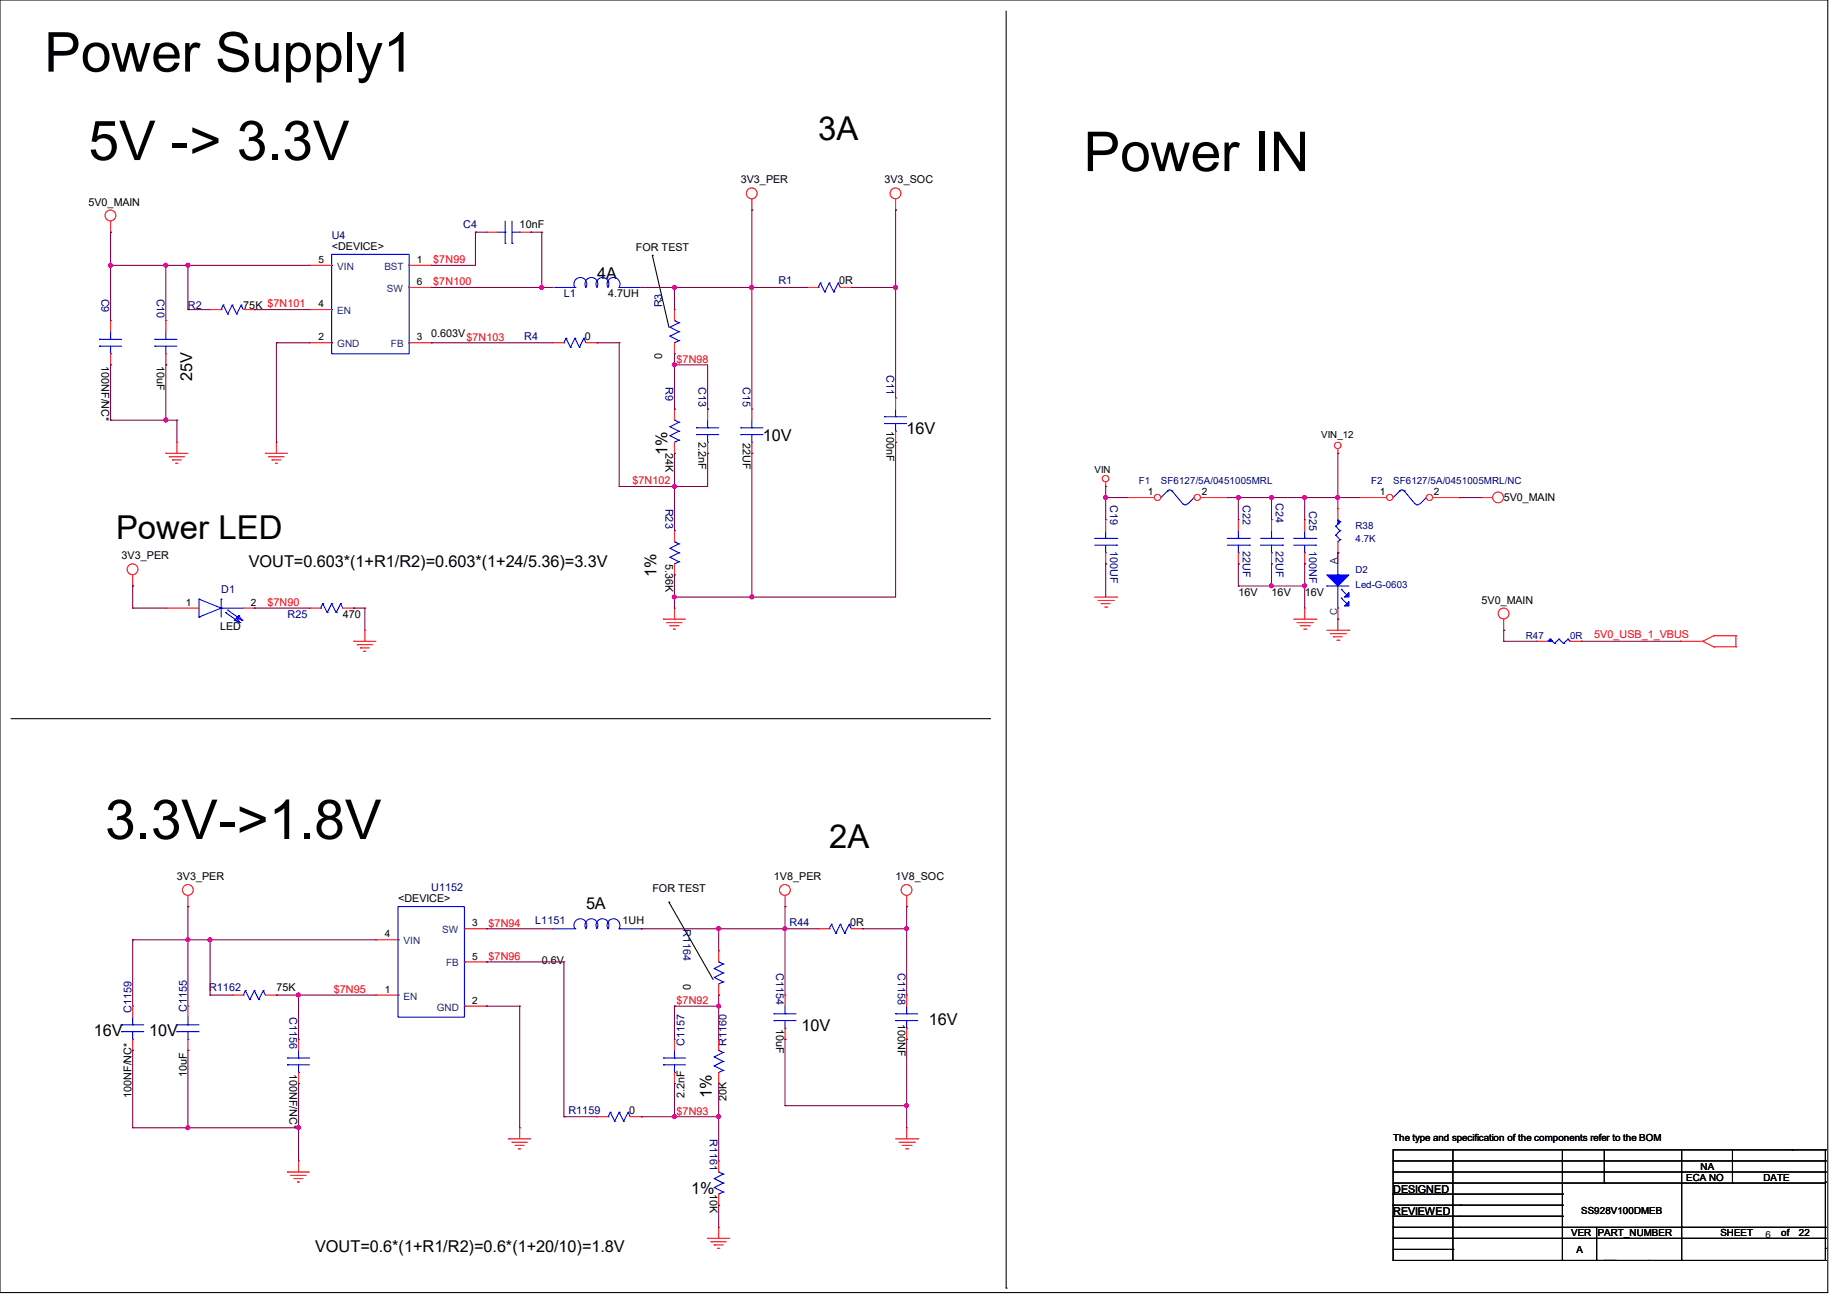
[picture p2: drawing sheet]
<svg xmlns="http://www.w3.org/2000/svg" width="297mm" height="210mm" viewBox="0 0 297 210" stroke-linecap="round" stroke-linejoin="round" font-family="sans-serif">
<g fill="none" stroke="#000" stroke-width=".17">
<path d="M0 0h293.9v207.9h-293.9zM161.8 1.8v205.3M104.9 41.1h.1M104.9 41.1l2.7 11.5M1.8 115.6h157.3M159.1 115.6h.1M107.6 145.1h.1M107.6 145.1l7.1 12.4M224 186.7h69.5v3.5h-69.5zM224 192h.1M224 193.8h.1M224 195.6h.1"/>
<path d="M224 197.4h.1M224 199.1h.1M224 184.9h.1M224 188.5h69.5M224 184.9v1.8M224 190.2v12.5M224 193.8h27.2M224 195.6h27.2M224 197.4h69.5M224 199.1h69.5M224 192h27.2M224.2 184.9h69.3"/>
<path d="M233.6 186.7h.1M233.6 195.6h.1M233.6 197.4h.1M233.6 199.1h.1M233.6 184.9h.1M233.6 184.9v17.8M234.9 193.8h.1M251.2 193.8h.1M251.2 195.6h.1M251.2 192h.1M251.2 184.9v17.8M256.8 197.4v5.3"/>
<path d="M258 190.2h.1M258 184.9v5.3M270.4 197.4h.1M270.4 184.9v17.8M278.6 190.2h.1M278.6 184.9v5.3M288.2 184.9h.1M293.5 188.5h.1M293.5 186.7h.1M293.5 190.1h.1M293.5 199.1h.1M293.5 197.4h.1"/>
<path d="M293.5 184.9h.1M293.5 184.9v1.8M293.5 190.1v12.6M161.8 207.1h.1M224 200.9h.1M224 202.7h.1M224 200.9h9.6M224.2 202.7h69.3M233.6 200.9h.1M233.6 202.7h.1M251.2 202.7h.1M256.8 202.7h.1"/>
<path d="M258 202.7h.1M259.8 202.7h.1M265.1 202.7h.1M270.4 202.7h.1M293.5 202.7h.1M293.5 200.7h.1"/>
</g>
<g fill="none" stroke="#f00" stroke-width=".17">
<path d="M17.8 37.3h.1M17.8 35.6v1.7M78.2 37.3h.1M78.2 37.3h1.8M83.6 37.3h1.7M85.3 37.3h.1M120.9 33.8h.1M120.9 32v1.8M144 33.8h.1M144 32v1.8M33.8 49.8h.1M33.8 49.8h1.8"/>
<path d="M39.1 49.8h1.8M40.9 49.8h.1M49.8 55.1h.1M49.8 49.8h.1M49.8 42.7h.1M49.8 42.7h3.5M49.8 55.1h3.5M49.8 49.8h3.5M65.8 42.7h3.5M65.8 55.1h3.5M65.8 46.2h3.5M69.3 42.7h.1"/>
<path d="M69.3 55.1h.1M69.3 46.2h.1M88.9 55.1h.1M88.9 55.1h1.8M94.2 55.1h1.8M96 55.1h.1M108.5 49.8h.1M108.5 56.9h.1M108.5 49.8v1.8M108.5 55.1v1.8M26.7 72.9h.1M26.7 72.9h3.5"/>
<path d="M27.2 73.4h.1M27.2 73.4h2.5M27.7 74h.1M27.7 74h1.5M28.3 74.5h.1M28.3 74.5h.3M28.4 71.1h.1M28.4 71.1v1.8M42.7 72.9h.1M42.7 72.9h3.5M43.2 73.4h.1M43.2 73.4h2.5"/>
<path d="M43.7 74h.1M43.7 74h1.5M44.3 74.5h.1M44.3 74.5h.3M44.4 71.1h.1M44.4 71.1v1.8M113.8 65.8h.1M113.8 72.9h.1M113.8 65.8v1.8M113.8 71.1v1.8M120.9 65.8h.1M120.9 72.9h.1"/>
<path d="M120.9 65.8v1.8M120.9 71.1v1.8M144 64h.1M144 71.1h.1M144 64v1.8M144 69.3v1.8M177.8 78.2h.1M177.8 77.5v.7M215.1 72.9h.1M215.1 72.2v.7M21.3 94.2h.1M21.3 92.5v1.7"/>
<path d="M26.7 97.8h.1M26.7 97.8h5.3M39.1 97.8h1.8M40.9 97.8h.1M49.8 97.8h.1M49.8 97.8h1.8M55.1 97.8h1.8M56.9 97.8h.1M106.7 99.6h.1M106.7 99.6h3.5M108.5 97.8h.1M108.5 97.8v1.8"/>
<path d="M176 96h3.6M176.6 96.6h2.4M177.1 97.1h.1M177.1 97.1h1.4M177.6 97.6h.4M177.8 83.6h.1M177.8 90.7h.1M177.8 83.6v1.7M177.8 88.9v1.8M178 97.6h.1M179 96.6h.1M179.6 96h.1"/>
<path d="M199.1 83.6h.1M199.1 90.7h.1M199.1 83.6v1.7M199.1 88.9v1.8M208 99.6h3.6M209.8 97.8h.1M209.8 97.8v1.8M211.6 99.6h.1M215.1 81.8h.1M215.1 88.9h.1M215.1 99.6h.1M215.1 81.8v1.8"/>
<path d="M215.1 87.1v3.6M215.1 97.8v1.8M238.3 80h.1M238.3 80h1.7M241.8 99.6v1.7M56.9 103.1h.1M56.9 103.1h3.6M57.4 103.7h.1M57.4 103.7h2.5M58 104.2h.1M58 104.2h1.4M58.5 104.7h.1"/>
<path d="M58.5 104.7h.3M58.7 101.3h.1M58.7 101.3v1.8M107.2 100.1h.1M107.2 100.1h2.5M107.7 100.6h.1M107.7 100.6h1.5M108.3 101.2h.1M108.3 101.2h.3M208.6 100.1h2.4M209.1 100.6h1.4M209.6 101.2h.4"/>
<path d="M210 101.2h.1M210.5 100.6h.1M211 100.1h.1M213.4 101.3h3.5M213.9 101.9h2.5M214.4 102.4h.1M214.4 102.4h1.5M215 103h.3M215.3 103h.1M216.4 101.9h.1M216.9 101.3h.1M241.8 101.3h.1"/>
<path d="M247.1 103.1h.1M247.1 103.1h1.8M252.5 103.1h1.8M254.3 103.1h.1M270.3 103.1h.1M270.3 103.1h3.5M273.8 103.1h.1M273.8 103.1l1.8 .9M275.6 102.2h.1M275.6 104h.1M275.6 104h3.5M275.6 102.2h3.5"/>
<path d="M275.6 102.2l-1.8 .9M279.1 104h.1M279.1 102.2h.1M279.1 102.2v1.8M30.2 145.8h.1M30.2 144v1.8M60.5 151.1h.1M60.5 151.1h3.5M74.7 149.4h3.5M74.7 154.7h3.5M78.2 149.4h.1M78.2 154.7h.1"/>
<path d="M126.2 145.8h.1M126.2 144v1.8M131.6 149.4h.1M131.6 149.4h1.7M136.9 149.4h1.8M138.7 149.4h.1M145.8 145.8h.1M145.8 144v1.8M37.3 160h.1M37.3 160h1.8M42.7 160h1.7M44.4 160h.1"/>
<path d="M60.5 160h.1M60.5 160h3.5M74.7 161.8h3.5M78.2 161.8h.1M96 179.6h.1M96 179.6h1.8M101.3 179.6h1.8M103.1 179.6h.1M46.2 188.5h.1M46.2 188.5h3.6M46.8 189h.1M46.8 189h2.4"/>
<path d="M47.3 189.5h.1M47.3 189.5h1.4M47.8 190.1h.1M47.8 190.1h.4M48 186.7h.1M48 186.7v1.8M81.8 183.1h.1M81.8 183.1h3.5M82.3 183.7h.1M82.3 183.7h2.5M82.8 184.2h.1M82.8 184.2h1.5"/>
<path d="M83.4 184.7h.1M83.4 184.7h.3M83.6 181.4h.1M83.6 181.4v1.7M113.8 199.1h.1M113.8 199.1h3.5M114.3 199.7h.1M114.3 199.7h2.5M115.6 197.4h.1M115.6 197.4v1.7M144 183.1h3.6M144.6 183.7h2.4"/>
<path d="M145.1 184.2h1.4M145.6 184.7h.4M145.8 181.4h.1M145.8 181.4v1.7M146 184.7h.1M146.5 184.2h.1M147 183.7h.1M147.6 183.1h.1M114.9 200.2h.1M114.9 200.2h1.4M115.4 200.7h.1M115.4 200.7h.3"/>
<circle cx="17.8" cy="34.6" r=".87"/>
<circle cx="120.9" cy="31.1" r=".87"/>
<circle cx="144" cy="31.1" r=".87"/>
<circle cx="177.8" cy="77" r=".52"/>
<circle cx="215.1" cy="71.6" r=".52"/>
<circle cx="240.9" cy="80" r=".87"/>
<circle cx="21.3" cy="91.5" r=".87"/>
<circle cx="241.8" cy="98.7" r=".87"/>
<circle cx="30.2" cy="143.1" r=".87"/>
<circle cx="126.2" cy="143.1" r=".87"/>
<circle cx="145.8" cy="143.1" r=".87"/>
</g>
<g fill="none" stroke="#00f" stroke-width=".17">
<path d="M80 37.3h1.2M81.2 37.3h.1M81.2 39.1h.1M81.2 35.6v3.5M82.3 39.1h.1M82.3 37.3h1.3M82.3 35.6v3.5M83.6 37.3h.1M35.6 49.8h.1M35.9 49.1h.1M35.9 49.1l.7 1.4M35.9 49.1l-.3 .7"/>
<path d="M36.6 50.5h.1M37.3 49.1h.1M37.3 49.1l.8 1.4M37.3 49.1l-.7 1.4M38.1 50.5h.1M38.8 49.1h.1M38.8 49.1l-.7 1.4M38.8 49.1l.3 .7M53.3 40.9h12.5v16h-12.5zM53.3 55.1h.1M53.3 49.8h.1M53.3 42.7h.1"/>
<path d="M65.8 42.7h.1M65.8 55.1h.1M65.8 46.2h.1M90.7 55.1h.1M91 54.4h.1M91 54.4l.7 1.4M91 54.4l-.3 .7M91.7 55.8h.1M92.5 54.4h.1M92.5 54.4l.7 1.4M92.5 54.4l-.8 1.4M93.2 55.8h.1"/>
<path d="M93.9 54.4h.1M93.9 54.4l-.7 1.4M93.9 54.4l.3 .7M107.7 52.6h.1M107.7 54.1h.1M107.7 52.6l1.5 .7M107.7 54.1l1.5 .7M108.5 51.6h.1M108.5 51.6l.7 .3M109.2 53.3h.1M109.2 51.9h.1M109.2 54.8h.1"/>
<path d="M109.2 53.3l-1.5 .8M109.2 51.9l-1.5 .7M109.2 54.8l-.7 .3M112 69.9h.1M112 68.8h.1M112 69.9h3.6M112 68.8h3.6M113.8 71.1h.1M113.8 68.8h.1M113.8 67.6v1.2M113.8 69.9v1.2M119.1 69.9h.1"/>
<path d="M119.1 68.8h.1M119.1 69.9h3.6M119.1 68.8h3.6M120.9 71.1h.1M120.9 68.8h.1M120.9 67.6v1.2M120.9 69.9v1.2M142.2 68.1h.1M142.2 67h.1M142.2 68.1h3.6M142.2 67h3.6M144 69.3h.1"/>
<path d="M144 67h.1M144 65.8v1.2M144 68.1v1.2M187.7 78.9l.4-.1 .4 .2M187.7 79h.1M187.7 79l-1 1M188.5 79h.1M188.5 79l1.7 2.1M32 99.2h.1M32 96.4h.1M32 96.4v2.8M32 96.4l3.6 1.4"/>
<path d="M35.6 97.8h.1M35.6 96.4h.1M35.6 97.8h3.5M35.6 97.8l-3.6 1.4M35.6 96.4v2.8M36.3 98.5h.1M36.3 98.5l2.3 1.6M36.6 98.1h.1M36.6 98.1l2.3 1.6M37.7 99.7h.1M37.7 99.7l.9 .4M38.1 99.4h.1"/>
<path d="M38.1 99.4l-.4 .3M38.1 99.4l.5 .7M38.1 99.4l.8 .3M38.4 99h.1M38.4 99l-.3 .4M38.4 99l.5 .7M38.9 99.7h.1M51.6 97.8h.1M51.9 97.1h.1M51.9 97.1l.7 1.4M51.9 97.1l-.3 .7M52.6 98.5h.1"/>
<path d="M53.3 97.1h.1M53.3 97.1l.8 1.4M53.3 97.1l-.7 1.4M54.1 98.5h.1M54.8 97.1h.1M54.8 97.1l-.7 1.4M54.8 97.1l.3 .7M176 87.7h3.6M176 86.6h3.6M177.8 88.9h.1M177.8 86.6h.1M177.8 85.3v1.3"/>
<path d="M177.8 87.7v1.2M179.6 87.7h.1M179.6 86.6h.1M190.9 81a.35 .35 0 0 1-.6 0M192 80h.1M192 80l-1 1.1M197.4 87.7h3.5M197.4 86.6h3.5M199.1 88.9h.1M199.1 86.6h.1M199.1 85.3v1.3M199.1 87.7v1.2"/>
<path d="M200.9 87.7h.1M200.9 86.6h.1M213.4 94.2h.1M213.4 94.2h3.5M214.8 84.6h.1M214.8 86.1h.1M214.8 84.6l.7 .7M214.8 86.1l.7 .7M215.1 87.1h.1M215.1 92.5h.1M215.1 97.8h.1M215.1 83.6l.4 .3"/>
<path d="M215.1 90.7v1.8M215.1 94.2v3.6M215.5 83.9h.1M215.5 85.3h.1M215.5 86.8h.1M215.5 83.9l-.7 .7M215.5 85.3l-.7 .8M215.5 86.8l-.4 .3M215.7 94.8h.1M215.7 96.2h.1M215.7 94.8l.9 .9M215.7 96.2l.9 .9"/>
<path d="M38.6 100.1h.1M249.3 102.8h.1M249.3 102.8l-.4 .3M249.3 102.8l.7 .7M250 103.5h.1M250.7 102.8h.1M250.7 102.8l-.7 .7M250.7 102.8l.7 .7M251.4 103.5h.1M252.1 102.8h.1M252.1 102.8l-.7 .7M252.1 102.8l.4 .3"/>
<path d="M252.5 103.1h.1M39.5 159.3h.1M39.5 159.3l.7 1.4M39.5 159.3l-.4 .7M40.9 159.3h.1M40.9 159.3l.7 1.4M40.9 159.3l-.7 1.4M42.3 159.3h.1M42.3 159.3l-.7 1.4M42.3 159.3l.4 .7M64 145.8h10.7v17.8h-10.7zM64 151.1h.1"/>
<path d="M74.7 149.4h.1M74.7 154.7h.1M133.3 149.4h.1M133.7 148.6h.1M133.7 148.6l.7 1.5M133.7 148.6l-.4 .8M134.4 150.1h.1M135.1 148.6h.1M135.1 148.6l.7 1.5M135.1 148.6l-.7 1.5M135.8 150.1h.1M136.6 148.6h.1"/>
<path d="M136.6 148.6l-.8 1.5M136.6 148.6l.3 .8M39.1 160h.1M40.2 160.7h.1M41.6 160.7h.1M64 160h.1M74.7 161.8h.1M97.8 179.6h.1M98.1 178.9h.1M98.1 178.9l.7 1.4M98.1 178.9l-.3 .7M99.6 178.9h.1"/>
<path d="M99.6 178.9l.7 1.4M99.6 178.9l-.8 1.4M101 178.9h.1M101 178.9l-.7 1.4M101 178.9l.3 .7M98.8 180.3h.1M100.3 180.3h.1"/>
</g>
<g fill="#00f" stroke="#00f" stroke-width=".17">
<path d="M213.4 92.5h3.5l-1.8 1.7z"/>
<path d="M216.2 96l.7-.7v.7z"/>
<path d="M216.2 97.5l.7-.8v.8z"/>
<path d="M215.1 83.6l.4 .3-.4 .4 .4-.4-.4 .4z" fill-rule="evenodd"/>
<path d="M248.9 103.1l.4-.3 .3 .3-.3-.3 .3 .3z" fill-rule="evenodd"/>
</g>
<circle cx="186.1" cy="80" r=".5" fill="#fff" stroke="#f00" stroke-width=".17"/>
<path d="M181.4 80h.1M181.4 80h4.2" fill="none" stroke="#f00" stroke-width=".17"/>
<circle cx="192.5" cy="80" r=".5" fill="#fff" stroke="#f00" stroke-width=".17"/>
<g fill="none" stroke="#f00" stroke-width=".17">
<path d="M17.8 51.6h.1M17.8 58.7h.1M17.8 51.6v1.7M17.8 56.9v1.8M26.7 51.6h.1M26.7 58.7h.1M26.7 51.6v1.7M26.7 56.9v1.8M88.9 46.2h.1M103.1 46.2h.1M129.8 46.2h.1M129.8 46.2h1.8"/>
<path d="M135.1 46.2h1.8M136.9 46.2h.1M108.5 65.8h.1M108.5 72.9h.1M108.5 65.8v1.8M108.5 71.1v1.8M108.5 85.3h.1M108.5 92.5h.1M108.5 85.3v1.8M108.5 90.7v1.8M193.1 80h4.3M197.4 80h.1"/>
<path d="M204.5 83.6h.1M204.5 90.7h.1M204.5 83.6v1.7M204.5 88.9v1.8M209.8 83.6h.1M209.8 90.7h.1M209.8 83.6v1.7M209.8 88.9v1.8M88.9 149.4h.1M103.1 149.4h.1M115.6 152.9h.1M115.6 152.9v1.8"/>
<path d="M115.6 158.2v1.8M21.3 161.8h.1M21.3 168.9h.1M21.3 161.8v1.8M21.3 167.1v1.8M48 167.1h.1M48 174.2h.1M48 167.1v1.8M48 172.5v1.7M108.5 167.1h.1M108.5 174.2h.1M108.5 167.1v1.8"/>
<path d="M108.5 172.5v1.7M115.6 160h.1M115.6 167.1h.1M115.6 174.2h.1M115.6 167.1v1.8M115.6 172.5v1.7M145.8 160h.1M145.8 167.1h.1M145.8 160v1.8M145.8 165.4v1.7M115.6 186.7h.1M115.6 193.8h.1"/>
<path d="M115.6 186.7v1.8M115.6 192v1.8"/>
</g>
<g fill="none" stroke="#00f" stroke-width=".17">
<path d="M16 55.7h.1M16 54.6h.1M16 55.7h3.6M16 54.6h3.6M17.8 56.9h.1M17.8 54.6h.1M17.8 53.3v1.3M17.8 55.7v1.2M24.9 55.7h.1M24.9 54.6h.1M24.9 55.7h3.5M24.9 54.6h3.5"/>
<path d="M26.7 56.9h.1M26.7 54.6h.1M26.7 53.3v1.3M26.7 55.7v1.2M88.9 46.2h3.6M92.5 46.2h.1M99.5 46.2a1.05 1.05 0 0 0-.9-1.6 1.05 1.05 0 0 0-.8 1.6 1.05 1.05 0 0 0-.9-1.6 1.05 1.05 0 0 0-.9 1.6 1.05 1.05 0 0 0-.9-1.6 1.05 1.05 0 0 0-.9 1.6 1.05 1.05 0 0 0-.9-1.6 1.05 1.05 0 0 0-.9 1.6M99.6 46.2h.1M99.6 46.2h3.5M131.6 46.2h.1M131.9 45.5h.1M131.9 45.5l.7 1.4"/>
<path d="M131.9 45.5l-.3 .7M132.6 46.9h.1M133.3 45.5h.1M133.3 45.5l.8 1.4M133.3 45.5l-.7 1.4M134.1 46.9h.1M134.8 45.5h.1M134.8 45.5l-.7 1.4M134.8 45.5l.3 .7M107.7 68.6h.1M107.7 70.1h.1M107.7 68.6l1.5 .7"/>
<path d="M107.7 70.1l1.5 .7M108.5 67.6h.1M108.5 67.6l.7 .3M109.2 69.3h.1M109.2 67.9h.1M109.2 70.8h.1M109.2 69.3l-1.5 .8M109.2 67.9l-1.5 .7M109.2 70.8l-.7 .3M225.1 78.9l.3-.1 .4 .2M225.1 79h.1M225.1 79l-1.1 1"/>
<path d="M225.8 79h.1M225.8 79l1.8 2.1M107.7 88.2h.1M107.7 89.6h.1M107.7 88.2l1.5 .7M107.7 89.6l1.5 .7M108.5 87.1h.1M108.5 87.1l.7 .4M109.2 88.9h.1M109.2 87.5h.1M109.2 90.3h.1M109.2 88.9l-1.5 .7"/>
<path d="M109.2 87.5l-1.5 .7M109.2 90.3l-.7 .4M202.7 87.7h3.5M202.7 86.6h3.5M204.5 88.9h.1M204.5 86.6h.1M204.5 85.3v1.3M204.5 87.7v1.2M206.2 87.7h.1M206.2 86.6h.1M208 87.7h3.6M208 86.6h3.6"/>
<path d="M209.8 88.9h.1M209.8 86.6h.1M209.8 85.3v1.3M209.8 87.7v1.2M211.6 87.7h.1M211.6 86.6h.1M228.2 81a.35 .35 0 0 1-.6 0M229.4 80h.1M229.4 80l-1.1 1.1M88.9 149.4h3.6M92.5 149.4h.1M99.5 149.3a1.05 1.05 0 0 0-.9-1.6 1.05 1.05 0 0 0-.8 1.7 1.05 1.05 0 0 0-.9-1.7 1.05 1.05 0 0 0-.9 1.7 1.05 1.05 0 0 0-.9-1.7 1.05 1.05 0 0 0-.9 1.7 1.05 1.05 0 0 0-.9-1.7 1.05 1.05 0 0 0-.9 1.7"/>
<path d="M99.6 149.4h.1M99.6 149.4h3.5M114.9 155.7h.1M114.9 157.2h.1M114.9 155.7l1.4 .8M114.9 157.2l1.4 .7M115.6 154.7h.1M115.6 154.7l.7 .3M116.3 156.5h.1M116.3 155h.1M116.3 157.9h.1M116.3 156.5l-1.4 .7"/>
<path d="M116.3 155l-1.4 .7M116.3 157.9l-.7 .3M19.6 165.9h.1M19.6 164.8h.1M19.6 165.9h3.5M19.6 164.8h3.5M21.3 167.1h.1M21.3 164.8h.1M21.3 163.6v1.2M21.3 165.9v1.2M46.2 171.2h.1M46.2 170.1h.1"/>
<path d="M46.2 171.2h3.6M46.2 170.1h3.6M48 172.5h.1M48 170.1h.1M48 168.9v1.2M48 171.2v1.3M106.7 171.2h.1M106.7 170.1h.1M106.7 171.2h3.5M106.7 170.1h3.5M108.5 172.5h.1M108.5 170.1h.1"/>
<path d="M108.5 168.9v1.2M108.5 171.2v1.3M114.9 170h.1M114.9 171.4h.1M114.9 170l1.4 .7M114.9 171.4l1.4 .7M115.6 168.9h.1M115.6 168.9l.7 .3M116.3 170.7h.1M116.3 169.2h.1M116.3 172.1h.1M116.3 170.7l-1.4 .7"/>
<path d="M116.3 169.2l-1.4 .8M116.3 172.1l-.7 .4M144 164.1h.1M144 163h.1M144 164.1h3.6M144 163h3.6M145.8 165.4h.1M145.8 163h.1M145.8 161.8v1.2M145.8 164.1v1.3M114.9 189.5h.1M114.9 191h.1"/>
<path d="M114.9 189.5l1.4 .7M114.9 191l1.4 .7M115.6 188.5h.1M115.6 188.5l.7 .3M116.3 190.2h.1M116.3 188.8h.1M116.3 191.7h.1M116.3 190.2l-1.4 .8M116.3 188.8l-1.4 .7M116.3 191.7l-.7 .3"/>
</g>
<circle cx="223.5" cy="80" r=".5" fill="#fff" stroke="#f00" stroke-width=".17"/>
<path d="M218.7 80h.1M218.7 80h4.3" fill="none" stroke="#f00" stroke-width=".17"/>
<circle cx="229.9" cy="80" r=".5" fill="#fff" stroke="#f00" stroke-width=".17"/>
<path d="M230.4 80h4.3M234.7 80h.1M30.2 161.8h.1M30.2 168.9h.1M30.2 161.8v1.8M30.2 167.1v1.8M126.2 160h.1M126.2 167.1h.1M126.2 160v1.8M126.2 165.4v1.7" fill="none" stroke="#f00" stroke-width=".17"/>
<g fill="none" stroke="#00f" stroke-width=".17">
<path d="M28.4 165.9h.1M28.4 164.8h.1M28.4 165.9h3.6M28.4 164.8h3.6M30.2 167.1h.1M30.2 164.8h.1M30.2 163.6v1.2M30.2 165.9v1.2M124.5 164.1h.1M124.5 163h.1M124.5 164.1h3.5M124.5 163h3.5"/>
<path d="M126.2 165.4h.1M126.2 163h.1M126.2 161.8v1.2M126.2 164.1v1.3"/>
</g>
<g fill="none" stroke="#800040" stroke-width=".17">
<path d="M17.8 37.3h.1M17.8 37.3v14.3M76.5 37.3h.1M76.5 37.3h1.7M76.5 37.3v5.4h-7.2M85.3 37.3h.1M85.3 37.3h1.8M87.1 37.3h.1M87.1 37.3v8.9M120.9 33.8h.1M120.9 33.8v32M144 33.8h.1"/>
<path d="M144 33.8v30.2M17.8 42.7h.1M17.8 58.7h.1M17.8 42.7h32M17.8 58.7v8.9M26.7 42.7h.1M26.7 58.7h.1M26.7 42.7v8.9M26.7 58.7v8.9M30.2 42.7h.1M30.2 49.8h.1M30.2 42.7v7.1"/>
<path d="M30.2 49.8h3.6M40.9 49.8h.1M40.9 49.8h8.9M44.4 55.1h.1M44.4 55.1h5.4M44.4 55.1v16M69.3 46.2h.1M69.3 55.1h.1M69.3 42.7h.1M69.3 46.2h19.6M69.3 55.1h19.6M87.1 46.2h.1"/>
<path d="M96 55.1h.1M96 55.1h3.6M99.6 55.1h.1M99.6 55.1v23.1M103.1 46.2h.1M103.1 46.2h26.7M108.5 58.7h.1M108.5 56.9h.1M108.5 46.2h.1M108.5 46.2v3.6M108.5 56.9v8.9M108.5 58.7h5.3v7.1"/>
<path d="M120.9 46.2h.1M136.9 46.2h.1M136.9 46.2h7.1M144 46.2h.1M17.8 67.6h.1M17.8 67.6h10.6M26.7 67.6h.1M28.4 67.6h.1M28.4 67.6v3.5M99.6 78.2h.1M108.5 72.9h.1M108.5 78.2h.1"/>
<path d="M108.5 65.8h.1M108.5 72.9v12.4M113.8 72.9h.1M113.8 65.8h.1M113.8 72.9v5.3h-14.2M120.9 72.9h.1M120.9 72.9v23.1M144 71.1h.1M144 71.1v24.9h-35.5M177.8 78.2h.1M177.8 78.2v5.4M215.1 72.9h.1"/>
<path d="M215.1 72.9v8.9M21.3 97.8h.1M21.3 94.2h.1M21.3 94.2v3.6M21.3 97.8h5.4M40.9 97.8h.1M40.9 97.8h8.9M56.9 97.8h.1M56.9 97.8h1.8M58.7 97.8h.1M58.7 97.8v3.5M108.5 85.3h.1"/>
<path d="M108.5 96h.1M108.5 92.5h.1M108.5 92.5v5.3M120.9 96h.1M177.8 90.7h.1M177.8 80h.1M177.8 80h3.6M177.8 90.7v5.3M197.4 80h.1M197.4 80h21.3M199.1 90.7h.1M199.1 94.2h.1"/>
<path d="M199.1 80h.1M199.1 80v3.6M199.1 90.7v3.5M199.1 94.2h10.7M204.5 94.2h.1M204.5 90.7h.1M204.5 80h.1M204.5 80v3.6M204.5 90.7v3.5M209.8 80h.1M209.8 90.7h.1M209.8 94.2h.1"/>
<path d="M209.8 80v3.6M209.8 90.7v7.1M215.1 80h.1M215.1 88.9h.1M215.1 99.6h.1M215.1 88.9v1.8M215.1 99.6v1.7M234.7 80h.1M234.7 80h3.6M241.8 103.1h.1M241.8 101.3h.1M241.8 103.1h5.3"/>
<path d="M241.8 101.3v1.8M254.3 103.1h.1M254.3 103.1h16M21.3 151.1h.1M21.3 151.1v10.7M21.3 151.1h39.2M30.2 151.1h.1M30.2 145.8h.1M30.2 145.8v16M33.8 151.1h.1M33.8 151.1v8.9M78.2 149.4h.1"/>
<path d="M78.2 154.7h.1M78.2 149.4h10.7M78.2 154.7h12.5M90.7 154.7h.1M90.7 154.7v24.9M103.1 149.4h.1M103.1 149.4h28.5M115.6 149.4h.1M115.6 149.4v3.5M126.2 145.8h.1M126.2 149.4h.1M126.2 145.8v14.2"/>
<path d="M138.7 149.4h.1M138.7 149.4h7.1M145.8 149.4h.1M145.8 145.8h.1M145.8 145.8v14.2M21.3 168.9h.1M21.3 168.9v12.5M30.2 168.9h.1M30.2 168.9v12.5M33.8 160h.1M33.8 160h3.5M44.4 160h.1"/>
<path d="M44.4 160h16.1M48 160h.1M48 174.2h.1M48 160v7.1M48 174.2v12.5M78.2 161.8h.1M78.2 161.8h5.4M83.6 161.8h.1M83.6 161.8v19.6M90.7 179.6h.1M90.7 179.6h5.3M103.1 179.6h.1"/>
<path d="M103.1 179.6h12.5M108.5 161.8h.1M108.5 179.6h.1M108.5 174.2h.1M108.5 161.8v5.3M108.5 174.2v5.4M108.5 161.8h7.1M115.6 160h.1M115.6 161.8h.1M115.6 179.6h.1M115.6 174.2h.1M115.6 160v7.1"/>
<path d="M115.6 174.2v12.5M126.2 167.1h.1M126.2 177.8h.1M126.2 167.1v10.7M126.2 177.8h19.6M145.8 177.8h.1M145.8 167.1h.1M145.8 167.1v14.3M21.3 181.4h.1M21.3 181.4h26.7M30.2 181.4h.1M48 181.4h.1"/>
<path d="M115.6 193.8h.1M115.6 193.8v3.6"/>
</g>
<g fill="#f0f" stroke="#f0f" stroke-width=".17">
<circle cx="115.5" cy="161.8" r=".32"/>
<circle cx="115.5" cy="179.6" r=".32"/>
<circle cx="108.4" cy="179.6" r=".32"/>
<circle cx="48" cy="160" r=".32"/>
<circle cx="115.5" cy="149.3" r=".32"/>
<circle cx="126.2" cy="149.3" r=".32"/>
<circle cx="145.8" cy="149.3" r=".32"/>
<circle cx="30.2" cy="151.1" r=".32"/>
<circle cx="33.8" cy="151.1" r=".32"/>
<circle cx="145.8" cy="177.8" r=".32"/>
<circle cx="48" cy="181.3" r=".32"/>
<circle cx="30.2" cy="181.3" r=".32"/>
<circle cx="87.1" cy="46.2" r=".32"/>
<circle cx="108.4" cy="78.2" r=".32"/>
<circle cx="108.4" cy="58.7" r=".32"/>
<circle cx="26.6" cy="42.7" r=".32"/>
<circle cx="17.8" cy="42.7" r=".32"/>
<circle cx="30.2" cy="42.7" r=".32"/>
<circle cx="120.9" cy="46.2" r=".32"/>
<circle cx="108.4" cy="46.2" r=".32"/>
<circle cx="144" cy="46.2" r=".32"/>
<circle cx="120.9" cy="96" r=".32"/>
<circle cx="108.4" cy="96" r=".32"/>
<circle cx="26.6" cy="67.5" r=".32"/>
<circle cx="204.4" cy="94.2" r=".32"/>
<circle cx="209.8" cy="94.2" r=".32"/>
<circle cx="209.8" cy="80" r=".32"/>
<circle cx="204.4" cy="80" r=".32"/>
<circle cx="199.1" cy="80" r=".32"/>
<circle cx="177.8" cy="80" r=".32"/>
<circle cx="215.1" cy="80" r=".32"/>
</g>
<g font-size="8.8">
<text x="7.1" y="11.5">Power Supply1</text>
<text x="14.2" y="25.7">5V -&gt; 3.3V</text>
<text x="174.2" y="27.5">Power IN</text>
<text x="16.9" y="134.9">3.3V-&gt;1.8V</text>
</g>
<g font-size="5.3">
<text x="131.6" y="22.5">3A</text>
<text x="18.7" y="86.7">Power LED</text>
<text x="133.3" y="136.3">2A</text>
</g>
<g font-size="2.6">
<text x="96" y="44.9">4A</text>
<text x="30.9" y="61.3" transform="rotate(-90 30.9 61.3)">25V</text>
<text x="122.7" y="71">10V</text>
<text x="145.8" y="69.8">16V</text>
<text x="107.4" y="73.2" transform="rotate(-90 107.4 73.2)">1%</text>
<text x="40" y="91.1">VOUT=0.603*(1+R1/R2)=0.603*(1+24/5.36)=3.3V</text>
<text x="105.6" y="92.8" transform="rotate(-90 105.6 92.8)">1%</text>
<text x="94.2" y="146.2">5A</text>
<text x="15.1" y="166.7">16V</text>
<text x="24" y="166.7">10V</text>
<text x="128.9" y="165.8">10V</text>
<text x="149.4" y="164.9">16V</text>
<text x="114.5" y="176.6" transform="rotate(-90 114.5 176.6)">1%</text>
<text x="111.1" y="192.1">1%</text>
<text x="50.7" y="201.3">VOUT=0.6*(1+R1/R2)=0.6*(1+20/10)=1.8V</text>
</g>
<g font-size="1.7">
<text x="119.1" y="29.5">3V3_PER</text>
<text x="142.2" y="29.5">3V3_SOC</text>
<text x="14.2" y="33.1">5V0_MAIN</text>
<text x="53.3" y="40.2">&lt;DEVICE&gt;</text>
<text x="83.6" y="36.6">10nF</text>
<text x="102.2" y="40.4">FOR TEST</text>
<text x="97.8" y="47.8">4.7UH</text>
<text x="135" y="45.7">0R</text>
<text x="39.1" y="49.6">75K $7N101</text>
<text x="16.3" y="58.8" transform="rotate(90 16.3 58.8)">100NF/NC*</text>
<text x="25.2" y="58.8" transform="rotate(90 25.2 58.8)">10uF</text>
<text x="69.3" y="54.2">0.603V</text>
<text x="94.1" y="54.6">0</text>
<text x="106.5" y="57.8" transform="rotate(-90 106.5 57.8)">0</text>
<text x="112.4" y="71.1" transform="rotate(90 112.4 71.1)">2.2nF</text>
<text x="119.5" y="71.3" transform="rotate(90 119.5 71.3)">22UF</text>
<text x="142.6" y="69.3" transform="rotate(90 142.6 69.3)">100nF</text>
<text x="107" y="72.9" transform="rotate(90 107 72.9)">24K</text>
<text x="241.8" y="80.6">5V0_MAIN</text>
<text x="19.6" y="90">3V3_PER</text>
<text x="107" y="90.7" transform="rotate(90 107 90.7)">5.36K</text>
<text x="199.1" y="95.8">16V</text>
<text x="204.5" y="95.8">16V</text>
<text x="209.8" y="95.8">16V</text>
<text x="35.4" y="101.3">LED</text>
<text x="55.1" y="99.4">470</text>
<text x="238.3" y="97.1">5V0_MAIN</text>
<text x="28.4" y="141.5">3V3_PER</text>
<text x="104.9" y="143.5">FOR TEST</text>
<text x="124.5" y="141.5">1V8_PER</text>
<text x="144" y="141.5">1V8_SOC</text>
<text x="64" y="145.1">&lt;DEVICE&gt;</text>
<text x="100.1" y="148.6">1UH</text>
<text x="136.7" y="148.8">0R</text>
<text x="87.1" y="155.1">0.6V</text>
<text x="44.4" y="159.3">75K</text>
<text x="109.9" y="158.2" transform="rotate(90 109.9 158.2)">0</text>
<text x="124.8" y="165.5" transform="rotate(90 124.8 165.5)">10uF</text>
<text x="144.4" y="164.6" transform="rotate(90 144.4 164.6)">100NF</text>
<text x="30.1" y="173.2" transform="rotate(-90 30.1 173.2)">10uF</text>
<text x="46.6" y="172.6" transform="rotate(90 46.6 172.6)">100NF/NC*</text>
<text x="21.2" y="176.6" transform="rotate(-90 21.2 176.6)">100NF/NC*</text>
<text x="101.2" y="179.1">0</text>
<text x="110.1" y="176.6" transform="rotate(-90 110.1 176.6)">2.2nF</text>
<text x="116.8" y="177.1" transform="rotate(-90 116.8 177.1)">20K</text>
<text x="224" y="191.9">DESIGNED</text>
<text x="114.1" y="192" transform="rotate(90 114.1 192)">10K</text>
<text x="224" y="195.4">REVIEWED</text>
</g>
<g font-size="1.7" fill="#000080">
<text x="53.3" y="38.4">U4</text>
<text x="74.5" y="36.6">C4</text>
<text x="90.7" y="47.8">L1</text>
<text x="125.2" y="45.7">R1</text>
<text x="16.3" y="48" transform="rotate(90 16.3 48)">C9</text>
<text x="25.2" y="48" transform="rotate(90 25.2 48)">C10</text>
<text x="30.2" y="49.6">R2</text>
<text x="106.5" y="49.4" transform="rotate(-90 106.5 49.4)">R3</text>
<text x="84.3" y="54.6">R4</text>
<text x="107" y="62.2" transform="rotate(90 107 62.2)">R9</text>
<text x="112.4" y="62.2" transform="rotate(90 112.4 62.2)">C13</text>
<text x="119.5" y="62.2" transform="rotate(90 119.5 62.2)">C15</text>
<text x="142.6" y="60.3" transform="rotate(90 142.6 60.3)">C11</text>
<text x="107" y="81.8" transform="rotate(90 107 81.8)">R23</text>
<text x="178.5" y="81.2" transform="rotate(90 178.5 81.2)">C19</text>
<text x="199.9" y="81.2" transform="rotate(90 199.9 81.2)">C22</text>
<text x="205.2" y="80.9" transform="rotate(90 205.2 80.9)">C24</text>
<text x="210.5" y="82.1" transform="rotate(90 210.5 82.1)">C25</text>
<text x="178.5" y="88.6" transform="rotate(90 178.5 88.6)">100UF</text>
<text x="199.9" y="88.6" transform="rotate(90 199.9 88.6)">22UF</text>
<text x="205.2" y="88.6" transform="rotate(90 205.2 88.6)">22UF</text>
<text x="210.5" y="88.6" transform="rotate(90 210.5 88.6)">100NF</text>
<text x="35.6" y="95.3">D1</text>
<text x="46.2" y="99.4">R25</text>
<text x="69.3" y="143.3">U1152</text>
<text x="86.1" y="148.6">L1151</text>
<text x="109.9" y="149.4" transform="rotate(90 109.9 149.4)">R1164</text>
<text x="127" y="148.8">R44</text>
<text x="33.6" y="159.3">R1162</text>
<text x="124.8" y="156.5" transform="rotate(90 124.8 156.5)">C1154</text>
<text x="144.4" y="156.5" transform="rotate(90 144.4 156.5)">C1158</text>
<text x="21.2" y="162.9" transform="rotate(-90 21.2 162.9)">C1159</text>
<text x="30.1" y="162.7" transform="rotate(-90 30.1 162.7)">C1155</text>
<text x="46.6" y="163.6" transform="rotate(90 46.6 163.6)">C1156</text>
<text x="110.1" y="168.2" transform="rotate(-90 110.1 168.2)">C1157</text>
<text x="116.8" y="168.2" transform="rotate(-90 116.8 168.2)">R1160</text>
<text x="91.4" y="179.1">R1159</text>
<text x="114.1" y="183.1" transform="rotate(90 114.1 183.1)">R1161</text>
</g>
<g font-size="1.7" fill="#f00">
<text x="69.7" y="45.9">$7N100</text>
<text x="69.7" y="42.3">$7N99</text>
<text x="75" y="54.8">$7N103</text>
<text x="108.8" y="58.3">$7N98</text>
<text x="101.7" y="77.9">$7N102</text>
<text x="43" y="97.5">$7N90</text>
<text x="256.4" y="102.6">5V0_USB_1_VBUS</text>
<text x="78.6" y="149">$7N94</text>
<text x="78.6" y="154.3">$7N96</text>
<text x="53.7" y="159.7">$7N95</text>
<text x="108.8" y="161.5">$7N92</text>
<text x="108.8" y="179.2">$7N93</text>
</g>
<g font-size="1.6">
<text x="51.2" y="42.3">5</text>
<text x="67" y="42.3">1</text>
<text x="67" y="45.8">6</text>
<text x="51.2" y="49.4">4</text>
<text x="51.2" y="54.7">2</text>
<text x="67" y="54.7">3</text>
<text x="212.5" y="70.4">VIN_12</text>
<text x="176" y="76.1">VIN</text>
<text x="184.6" y="79.6">1</text>
<text x="193.3" y="79.6">2</text>
<text x="221.9" y="79.6">1</text>
<text x="230.6" y="79.6">2</text>
<text x="29.9" y="97.4">1</text>
<text x="40.3" y="97.4">2</text>
<text x="75.9" y="149">3</text>
<text x="61.9" y="150.7">4</text>
<text x="75.9" y="154.3">5</text>
<text x="61.9" y="159.6">1</text>
<text x="75.9" y="161.4">2</text>
<text x="224" y="183.5">The type and specification of the components refer to the BOM</text>
<text x="271.1" y="189.9">ECA NO</text>
<text x="273.5" y="188.1">NA</text>
<text x="283.6" y="189.9">DATE</text>
<text x="254.3" y="195.2">SS928V100DMEB</text>
<text x="252.6" y="198.8">VER</text>
<text x="253.5" y="201.5">A</text>
<text x="256.9" y="198.8">PART_NUMBER</text>
<text x="276.6" y="198.8">SHEET</text>
<text x="283.9" y="199.1">6</text>
<text x="286.4" y="198.8">of</text>
<text x="289.3" y="198.8">22</text>
</g>
<g font-size="1.6" fill="#004080">
<text x="54.2" y="43.4">VIN</text>
<text x="61.8" y="43.4">BST</text>
<text x="62.2" y="46.9">SW</text>
<text x="54.2" y="50.5">EN</text>
<text x="54.2" y="55.8">GND</text>
<text x="62.9" y="55.8">FB</text>
<text x="215" y="90.7" transform="rotate(-90 215 90.7)">A</text>
<text x="215" y="98.8" transform="rotate(-90 215 98.8)">C</text>
<text x="64.9" y="151.8">VIN</text>
<text x="71.1" y="150.1">SW</text>
<text x="71.8" y="155.4">FB</text>
<text x="64.9" y="160.7">EN</text>
<text x="70.2" y="162.5">GND</text>
</g>
<g font-size="1.6" fill="#000080">
<text x="183.1" y="77.9">F1</text>
<text x="186.7" y="77.9">SF6127/5A/0451005MRL</text>
<text x="220.5" y="77.9">F2</text>
<text x="224" y="77.9">SF6127/5A/0451005MRL/NC</text>
<text x="218" y="85">R38</text>
<text x="218" y="87.1">4.7K</text>
<text x="218" y="92.1">D2</text>
<text x="218" y="94.6">Led-G-0603</text>
<text x="245.4" y="102.8">R47</text>
<text x="252.5" y="102.8">0R</text>
</g>
</svg>
